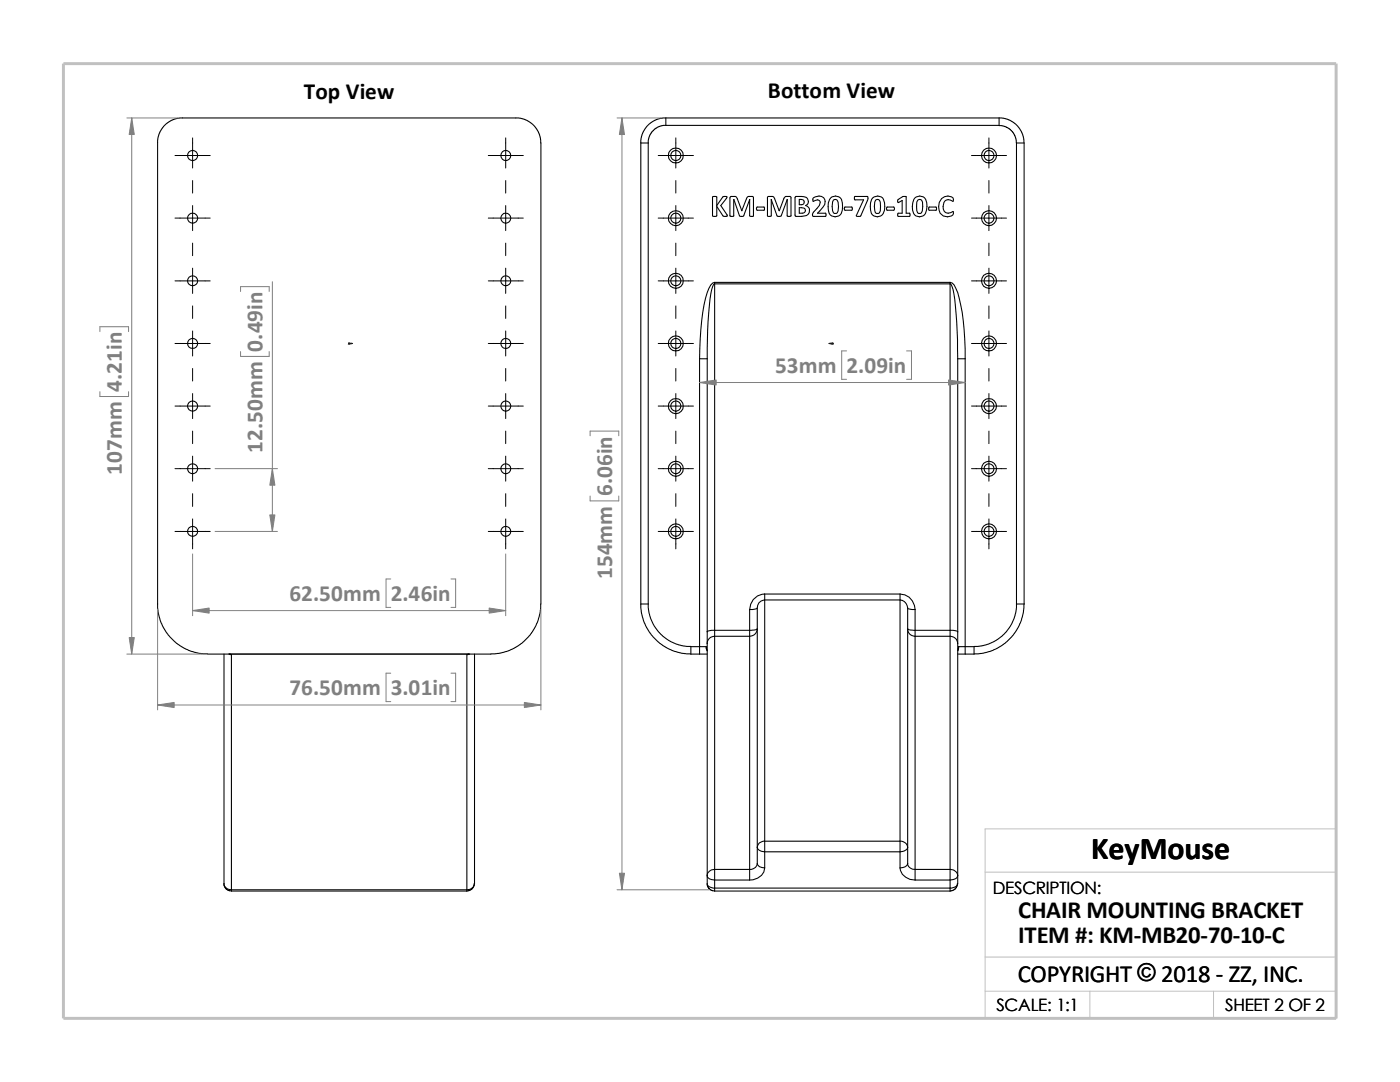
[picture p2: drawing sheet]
<svg xmlns="http://www.w3.org/2000/svg" width="279mm" height="216mm" viewBox="0 0 279 216" stroke-linecap="round" stroke-linejoin="round" font-family="sans-serif">
<path d="M196.6 174h70.1M196.6 191h70.1M196.6 197.8h70.1M217.5 197.8v5.4M242.2 197.8v5.4M26.8 203.2h239.9v-37.8h-70.1v37.8" fill="none" stroke="#c0c0c0" stroke-width=".2"/>
<path d="M12.7 12.7h254v190.5h-254z" fill="none" stroke="#c0c0c0" stroke-width=".59"/>
<g fill="none" stroke="#000" stroke-width=".21">
<path d="M31.5 28.5l.2-1.6 .9-1.7 1.5-1.1 1.7-.6h67.7l1.8 .6 1.4 1.1 1 1.7 .2 1.6v92M31.5 28.5v92.9l.4 2.3 .7 1.5 .9 1.5 1.4 1.4 1.8 1.2 1.6 .7 1.5 .4 1.6 .1M127.9 28.5v92M127.9 28.5h1.5M129.4 28.5v92M132.9 23.5l-.9 .1-1.1 .3-1.1 .7-.7 .6-1 1.7-.2 1.6M132.9 23.5h66.5M132.9 25h-.6l-.9 .3-1.1 .8-.8 1.3-.1 1.1M132.9 23.5v1.5M142.2 39.3a.57 .57 0 0 1 .8 0v1.7l1.3-1.8 .8 .1-1.3 1.7 1.4 2.1a.61 .61 0 0 1-.9 0l-1.3-1.9v1.9a.57 .57 0 0 1-.8 0zM149.6 39.8v3.3l.6 .1 .2-.1v-3.7l-.2-.2h-.7a.49 .49 0 0 0-.5 .5l-1 2.3M149.6 39.8l-1.2 3.3-.1 .1-.7-.1-1.2-3.3v3.3l-.6 .1-.1-.1v-3.6l.1-.3h1l.2 .1 1 2.7"/>
<path d="M149.6 39.8h.1M153.9 39.8v3.3l-.6 .1-.1-.1v-3.9h1l.2 .1 1.1 2.7 1-2.5 .3-.3 1 .1 .1 3.8-.2 .1-.6-.1v-3.3M153.9 39.8l1.2 3.3 .1 .1 .7-.1 1.2-3.3M153.9 39.8h.1M157.1 39.8h.1M158.7 39.2h.2a2.31 2.31 0 0 1 2.3 .6 .86 .86 0 0 1-.4 1.2 1.05 1.05 0 0 1 .8 1 1.05 1.05 0 0 1-.6 1l-1 .2-1.3-.1zM159.5 39.8l.8 .1 .1 .1a.54 .54 0 0 1-.5 .9h-.4zM162.3 39.5a1.53 1.53 0 0 1 2.3 .3l.1 .4a3.8 3.8 0 0 1-1.5 2.3h1.6v.6v.1l-2.6-.1v-.6l1.3-1.5 .2-.7-.2-.3-.3-.1-.9 .3-.1-.6zM165.8 39.5a1.37 1.37 0 0 1 1.5-.3 1.37 1.37 0 0 1 .8 1.3 2.62 2.62 0 0 1-.7 2.6 1.38 1.38 0 0 1-2.1-1.2 2.85 2.85 0 0 1 .5-2.4zM166.3 39.9l.4-.1 .4 .2a2.74 2.74 0 0 1-.2 2.6h-.4a2.2 2.2 0 0 1-.3-2.3zM170.6 39.2h2.6v.6l-1.4 3.3a.59 .59 0 0 1-.9-.1l1.4-3.1h-1.7zM174.2 39.5a1.39 1.39 0 0 1 1.5-.3 1.39 1.39 0 0 1 .8 1.3 2.53 2.53 0 0 1-.7 2.6 1.35 1.35 0 0 1-2.1-1.2 3.1 3.1 0 0 1 .5-2.4z"/>
<path d="M174.8 39.9l.3-.1 .4 .2a3.8 3.8 0 0 1 0 2.5l-.6 .1a2.2 2.2 0 0 1-.3-2.3zM179.2 39.8l1-.6h.6v3.3h.8l-.1 .7-2.3-.1v-.6h.8v-2.5l-.8 .4zM182.6 39.5a1.39 1.39 0 0 1 1.5-.3 1.39 1.39 0 0 1 .9 1.3 2.77 2.77 0 0 1-.8 2.6 1.38 1.38 0 0 1-2.1-1.2 3.3 3.3 0 0 1 .5-2.4zM183.2 39.9l.4-.1 .3 .2a2.92 2.92 0 0 1-.2 2.6l-.6-.1a3.6 3.6 0 0 1 .1-2.6zM187.9 39.6a1.54 1.54 0 0 1 2.3 .1v.5a1.12 1.12 0 0 0-1.8 .2 1.56 1.56 0 0 0 .4 2.1 1.74 1.74 0 0 0 1.4-.3l.1 .3-.1 .4a1.75 1.75 0 0 1-2 .1 1.75 1.75 0 0 1-.9-1.8l.2-.8zM199.4 23.5v1.5h-66.5M199.4 23.5l.9 .1 1 .3 .8 .4 .9 .8 1 1.5 .3 1v.9M199.4 25.1l1.3 .2 1.1 .7 .7 1 .4 1.5M202.9 28.5v92M202.9 28.5h1.5v92M142.6 56.3v.3M142.6 56.6v69.2"/>
<path d="M142.6 56.6h47M142.6 56.3h47M142.6 56.3a2.44 2.44 0 0 0-1.5 2.1 48 48 0 0 0-1.5 13.2M142.6 56.6a2.79 2.79 0 0 0-.7 2 84.4 84.4 0 0 0-.8 13M148 42h.1M151 41.4l1.5-.1 .1 .5-.1 .2h-1.4zM159.5 41.4a.85 .85 0 0 1 1.2 .6 .58 .58 0 0 1-.6 .5h-.6zM168.6 41.4l1.4-.1 .1 .5-.1 .2h-1.4l-.1-.4zM177 41.3h1.4a.38 .38 0 0 1 0 .7h-1.4zM185.4 41.3h1.4l.1 .5-.1 .2h-1.4zM189.6 56.6a2.79 2.79 0 0 1 .8 2 91.1 91.1 0 0 1 .7 13M189.6 56.3l.4 .2a7.7 7.7 0 0 1 1.7 4.3l.7 4.9 .2 5.9"/>
<path d="M189.6 56.3v.3M189.6 56.6v69.2M139.6 71.6v57.4M139.6 71.6h1.5M141.1 71.6v54.5M191.1 71.6h1.5M191.1 71.6v54.5M192.6 71.6v57.4M152.6 119.7v48.2M152.6 118.5v1.2M152.6 119.7a1.55 1.55 0 0 0-1.5 1.6M152.6 118.5a3 3 0 0 0-3 3.1"/>
<path d="M152.6 119.7h27M152.6 118.5h27M179.6 119.7v48.2M179.6 119.7a1.64 1.64 0 0 1 1.5 1.6M179.6 118.5a3 3 0 0 1 3 3.1M179.6 118.5v1.2M44.7 130.5v45.8M45.7 130.5l.5 .1M45.8 130.5l.4 .1M46.2 130.6v46.9M93.2 130.6v46.9M93.5 130.5l-.3 .1"/>
<path d="M93.7 130.5l-.5 .1M94.7 130.5v45.8a1.48 1.48 0 0 1-1.5 1.2M107.9 120.5l-.1 1.6-.4 1.6-.6 1.5-1 1.5-1.7 1.7-1.4 .9-1.6 .7-1.6 .4-1.5 .1h-56.6M127.9 120.5l.1 1.8 .6 2 .9 1.8 1.1 1.2 1.7 1.5 1.7 1 2 .5 1.9 .2M127.9 120.5h1.5M129.4 120.5l.1 1.5 .4 1.5 .7 1.5 1.2 1.5 1.6 1.3 1.5 .7 1.5 .4 1.5 .1M137.9 130.5h1.7M139.6 130.5h1.5M139.6 129h-1.7v1.5M139.6 129v1.5M139.6 129h1.3M140.9 129l.2 .9"/>
<path d="M140.9 129h.1M141 129l.1 .8M141.1 128.4v46.3M141.1 126.1v2.3M142.6 127v46.5M142.6 125.8v1.2M142.6 127h7M142.6 125.8h7M142.6 127a1.45 1.45 0 0 0-1.5 1.4M142.6 125.8l-1 .1-.5 .2M149.6 121.6v4.2M149.6 127v46.5"/>
<path d="M149.6 125.8v1.2M149.6 125.8l.9-.1 .6-.2a1.52 1.52 0 0 1-1.5 1.5M151.1 121.3v47.8M151.1 121.3l-.6 .3h-.9M181.1 121.3v47.8M181.1 121.3l.3 .2 1.2 .1M182.6 127h7M182.6 121.6v4.2M182.6 125.8h7M182.6 125.8l-.8-.1-.7-.2a1.45 1.45 0 0 0 1.5 1.5M182.6 127v46.5M182.6 125.8v1.2"/>
<path d="M189.6 127v46.5M189.6 127a1.52 1.52 0 0 1 1.5 1.4M189.6 125.8v1.2M189.6 125.8h.9l.6 .3M191.1 130.5h1.5M191.1 128.4v46.3M191.1 126.1v2.3M191.3 129h1.3M191.3 129l-.2 .8M191.3 129l-.2 .9M192.6 129h1.8M192.6 129v1.5"/>
<path d="M194.4 129v1.5h-1.8M202.9 120.5l-.1 1.5-.4 1.5-.8 1.5-1.2 1.5-1.6 1.3-1.4 .7-1.6 .4-1.4 .1M202.9 120.5h1.5M204.4 120.5l-.2 1.8-.6 2-1.3 2.4-1.4 1.4-1.8 1.2-1.6 .7-1.5 .4-1.6 .1M44.7 176.3l.1 .7 .4 .5 1 .3M44.7 176.3a1.39 1.39 0 0 0 1.5 1.2M46.2 177.5v.3M46.2 177.8h47M46.2 177.5h47M93.2 177.5v.3M94.7 176.3l-.4 .9-.4 .4-.7 .2M141.1 174.7a1.27 1.27 0 0 0 1.5 .9"/>
<path d="M141.1 176.3a1.27 1.27 0 0 0 1.5 .9M141.1 174.7v1.6M141.1 176.3l.2 .7 .3 .5 1 .3M142.6 173.5v2.1M142.6 177.2v.6M142.6 177.8h47M142.6 175.6h7M142.6 177.2h47M142.6 175.6v1.6M142.6 173.5h7M142.6 173.5a1.39 1.39 0 0 0-1.5 1.2M149.6 173.5v2.1"/>
<path d="M151.1 169.1a1.38 1.38 0 0 0 1.5 .9M151.1 172.3a1.27 1.27 0 0 0 1.5 .9M151.1 172.3a1.33 1.33 0 0 1-1.5 1.2M151.1 169.1v3.2M152.6 167.9v2.1M152.6 173.2a2.71 2.71 0 0 1-3 2.4M152.6 170h27M152.6 167.9h27M152.6 170v3.2M152.6 167.9a1.32 1.32 0 0 0-1.5 1.2M179.6 167.9v2.1M179.6 167.9a1.39 1.39 0 0 1 1.5 1.2"/>
<path d="M179.6 173.2a2.7 2.7 0 0 0 3 2.4M179.6 170v3.2M181.1 169.1a1.49 1.49 0 0 1-1.5 .9M181.1 172.3a1.37 1.37 0 0 1-1.5 .9M181.1 172.3a1.27 1.27 0 0 0 1.5 1.2M181.1 169.1v3.2M182.6 175.6h7M182.6 173.5h7M182.6 173.5v2.1M189.6 173.5v2.1M189.6 173.5a1.48 1.48 0 0 1 1.5 1.2M189.6 177.2v.6"/>
<path d="M189.6 175.6v1.6M191.1 176.3l-.3 .9-.5 .4-.7 .2M191.1 174.7v1.6a1.37 1.37 0 0 1-1.5 .9M191.1 174.7a1.37 1.37 0 0 1-1.5 .9"/>
<circle cx="38.4" cy="31" r="1.01"/>
<circle cx="100.9" cy="31" r="1"/>
<circle cx="134.9" cy="31" r="1.5"/>
<circle cx="134.9" cy="31" r="1.01"/>
<circle cx="197.4" cy="31" r="1"/>
<circle cx="197.4" cy="31" r="1.49"/>
<circle cx="38.4" cy="56" r="1"/>
<circle cx="38.4" cy="43.5" r="1"/>
<circle cx="100.9" cy="56" r=".99"/>
<circle cx="100.9" cy="43.5" r=".99"/>
<circle cx="134.9" cy="56" r="1"/>
<circle cx="134.9" cy="43.5" r="1.51"/>
<circle cx="134.9" cy="56" r="1.51"/>
<circle cx="134.9" cy="43.5" r="1"/>
<circle cx="197.4" cy="56" r=".99"/>
<circle cx="197.4" cy="43.5" r=".99"/>
<circle cx="197.4" cy="43.5" r="1.5"/>
<circle cx="197.4" cy="56" r="1.5"/>
<circle cx="38.4" cy="68.5" r="1"/>
<circle cx="100.9" cy="68.5" r=".99"/>
<circle cx="134.9" cy="68.5" r="1.5"/>
<circle cx="134.9" cy="68.5" r="1"/>
<circle cx="197.4" cy="68.5" r="1.49"/>
<circle cx="197.4" cy="68.5" r=".99"/>
<circle cx="38.4" cy="81" r="1.01"/>
<circle cx="38.4" cy="93.5" r="1"/>
<circle cx="100.9" cy="81" r="1"/>
<circle cx="100.9" cy="93.5" r=".99"/>
<circle cx="134.9" cy="81" r="1.01"/>
<circle cx="134.9" cy="93.5" r="1.51"/>
<circle cx="134.9" cy="81" r="1.51"/>
<circle cx="134.9" cy="93.5" r="1"/>
<circle cx="197.4" cy="81" r="1"/>
<circle cx="197.4" cy="93.5" r=".99"/>
<circle cx="197.4" cy="93.5" r="1.5"/>
<circle cx="197.4" cy="81.1" r="1.5"/>
<circle cx="38.4" cy="106" r="1"/>
<circle cx="100.9" cy="106" r=".99"/>
<circle cx="134.9" cy="106" r="1.5"/>
<circle cx="134.9" cy="106" r="1"/>
<circle cx="197.4" cy="106" r="1.49"/>
<circle cx="197.4" cy="106" r=".99"/>
</g>
<g fill="#00f" stroke="#00f" stroke-width=".2">
<path d="M70 68.5h.4l-.4 .1z"/>
<path d="M165.4 68.5h.4v.1z"/>
</g>
<path d="M69.6 68.5h.8M69.6 68.4l.2 .3M69.7 68.5h.1M69.7 68.4v.3M69.8 68.4l-.3 .3M165.4 68.5h.9M166 68.4l.3 .3M166.1 68.5h.1M166.1 68.4v.3M166.2 68.4l-.3 .3" fill="none" stroke="#00f" stroke-width=".2"/>
<g fill="none" stroke="#000" stroke-width=".2">
<path d="M34.9 31h7.1M38.4 27.5v6M38.4 36v2.5M97.5 31h6.9M100.9 27.5v6M100.9 36v2.5M131.4 31h7M134.9 27.5v6M134.9 36v2.5M193.9 31h7M197.4 27.5v6M197.4 36v2.5"/>
<path d="M34.9 56h7.1M34.9 43.5h7.1M38.4 41v5M38.4 48.5v2.5M38.4 53.5v5M97.5 56h6.9M97.5 43.5h6.9M100.9 41v5M100.9 48.5v2.5M100.9 53.5v5M131.4 56h7M131.4 43.5h7"/>
<path d="M134.9 41v5M134.9 48.5v2.5M134.9 53.5v5M193.9 56h7M193.9 43.5h7M197.4 41v5M197.4 48.5v2.5M197.4 53.5v5M34.9 68.5h7.1M38.4 61v2.5M38.4 66v5M38.4 73.5v2.5"/>
<path d="M38.4 78.5v5M97.5 68.5h6.9M100.9 61v2.5M100.9 66v5M100.9 73.5v2.5M100.9 78.5v5M131.4 68.5h7M134.9 61v2.5M134.9 66v5M134.9 73.5v2.5M134.9 78.5v5M193.9 68.5h7"/>
<path d="M197.4 61v2.5M197.4 66v5M197.4 73.5v2.5M197.4 78.5v5M34.9 93.5h7.1M34.9 81h7.1M38.4 86v2.5M38.4 91v5M38.4 98.5v2.5M97.5 93.5h6.9M97.5 81h6.9M100.9 86v2.5"/>
<path d="M100.9 91v5M100.9 98.5v2.5M131.4 93.5h7M131.4 81h7M134.9 86v2.5M134.9 91v5M134.9 98.5v2.5M193.9 93.5h7M193.9 81h7M197.4 86v2.5M197.4 91v5M197.4 98.5v2.5"/>
<path d="M34.9 106h7.1M38.4 103.5v6M97.5 106h6.9M100.9 103.5v6M131.4 106h7M134.9 103.5v6M193.9 106h7M197.4 103.5v6"/>
</g>
<g fill="none" stroke="#808080" stroke-width=".2">
<path d="M25.3 23.5h10.1M26.3 23.5v107M123.1 23.5h8.8M124.1 23.5v154M48 58.2v-1h5.7v1M54.4 56.2v49.8M19.9 66.2v-1h5.8v1M19.9 78.1v1h5.8v-1M48 70.1v1h5.7v-1M139.6 76.3h53M169 70h-1v5.7h1M180.9 70h1v5.7h-1"/>
<path d="M42.9 93.5h12.5M117.8 87v-1h5.7v1M117.8 99v.9h5.7v-.9M38.4 110.5v12.4M42.9 106h12.5M78 115.5h-1v5.7h1M90 115.5h.9v5.7h-.9M100.9 110.5v12.4M25.3 130.5h15.1M31.5 121.5v20.1M38.4 121.8h62.5M78 134.3h-1v5.7h1"/>
<path d="M90 134.3h.9v5.7h-.9M107.9 121.5v20.1M31.5 140.7h76.4M123.1 177.5h18.5"/>
</g>
<g fill="#808080" stroke="#808080" stroke-width=".2">
<path d="M26.3 23.5l.5 3.3h-1z"/>
<path d="M25.8 127.2h1l-.5 3.3z"/>
<path d="M31.5 140.7l3.3-.5v1z"/>
<path d="M104.6 140.2l3.3 .5-3.3 .5z"/>
<path d="M38.4 121.8l3.3-.5v1z"/>
<path d="M97.6 121.3l3.3 .5-3.3 .5z"/>
<path d="M54.4 93.5l.5 3.3h-1.1z"/>
<path d="M53.8 102.7h1.1l-.5 3.3z"/>
<path d="M139.6 76.3l3.3-.5v1z"/>
<path d="M189.3 75.8l3.3 .5-3.3 .5z"/>
<path d="M123.6 174.2h1l-.5 3.3z"/>
<path d="M124.1 23.5l.5 3.3h-1z"/>
</g>
<text font-size="6.4" x="217.8" y="171.4">KeyMouse</text>
<g font-size="4.9">
<text x="203.2" y="183.2">CHAIR MOUNTING BRACKET</text>
<text x="203.2" y="188.1">ITEM #: KM-MB20-70-10-C</text>
<text x="203.1" y="195.9">COPYRIGHT © 2018 - ZZ, INC.</text>
</g>
<g font-size="4.6">
<text x="60.6" y="19.7">Top View</text>
<text x="153.2" y="19.6">Bottom View</text>
</g>
<g font-size="4.6" fill="#808080">
<text x="52.4" y="70.1" transform="rotate(-90 52.4 70.1)">0.49in</text>
<text x="154.7" y="74.5">53mm</text>
<text x="169" y="74.5">2.09in</text>
<text x="24.3" y="78.1" transform="rotate(-90 24.3 78.1)">4.21in</text>
<text x="24.3" y="94.8" transform="rotate(-90 24.3 94.8)">107mm</text>
<text x="52.4" y="90.4" transform="rotate(-90 52.4 90.4)">12.50mm</text>
<text x="122.2" y="99" transform="rotate(-90 122.2 99)">6.06in</text>
<text x="57.7" y="120">62.50mm</text>
<text x="78" y="120">2.46in</text>
<text x="122.2" y="115.6" transform="rotate(-90 122.2 115.6)">154mm</text>
<text x="57.7" y="138.8">76.50mm</text>
<text x="78" y="138.8">3.01in</text>
</g>
<g font-size="3.4">
<text x="198.2" y="178.5">DESCRIPTION:</text>
<text x="198.8" y="201.7">SCALE: 1:1</text>
<text x="244.5" y="201.7">SHEET 2 OF 2</text>
</g>
</svg>
